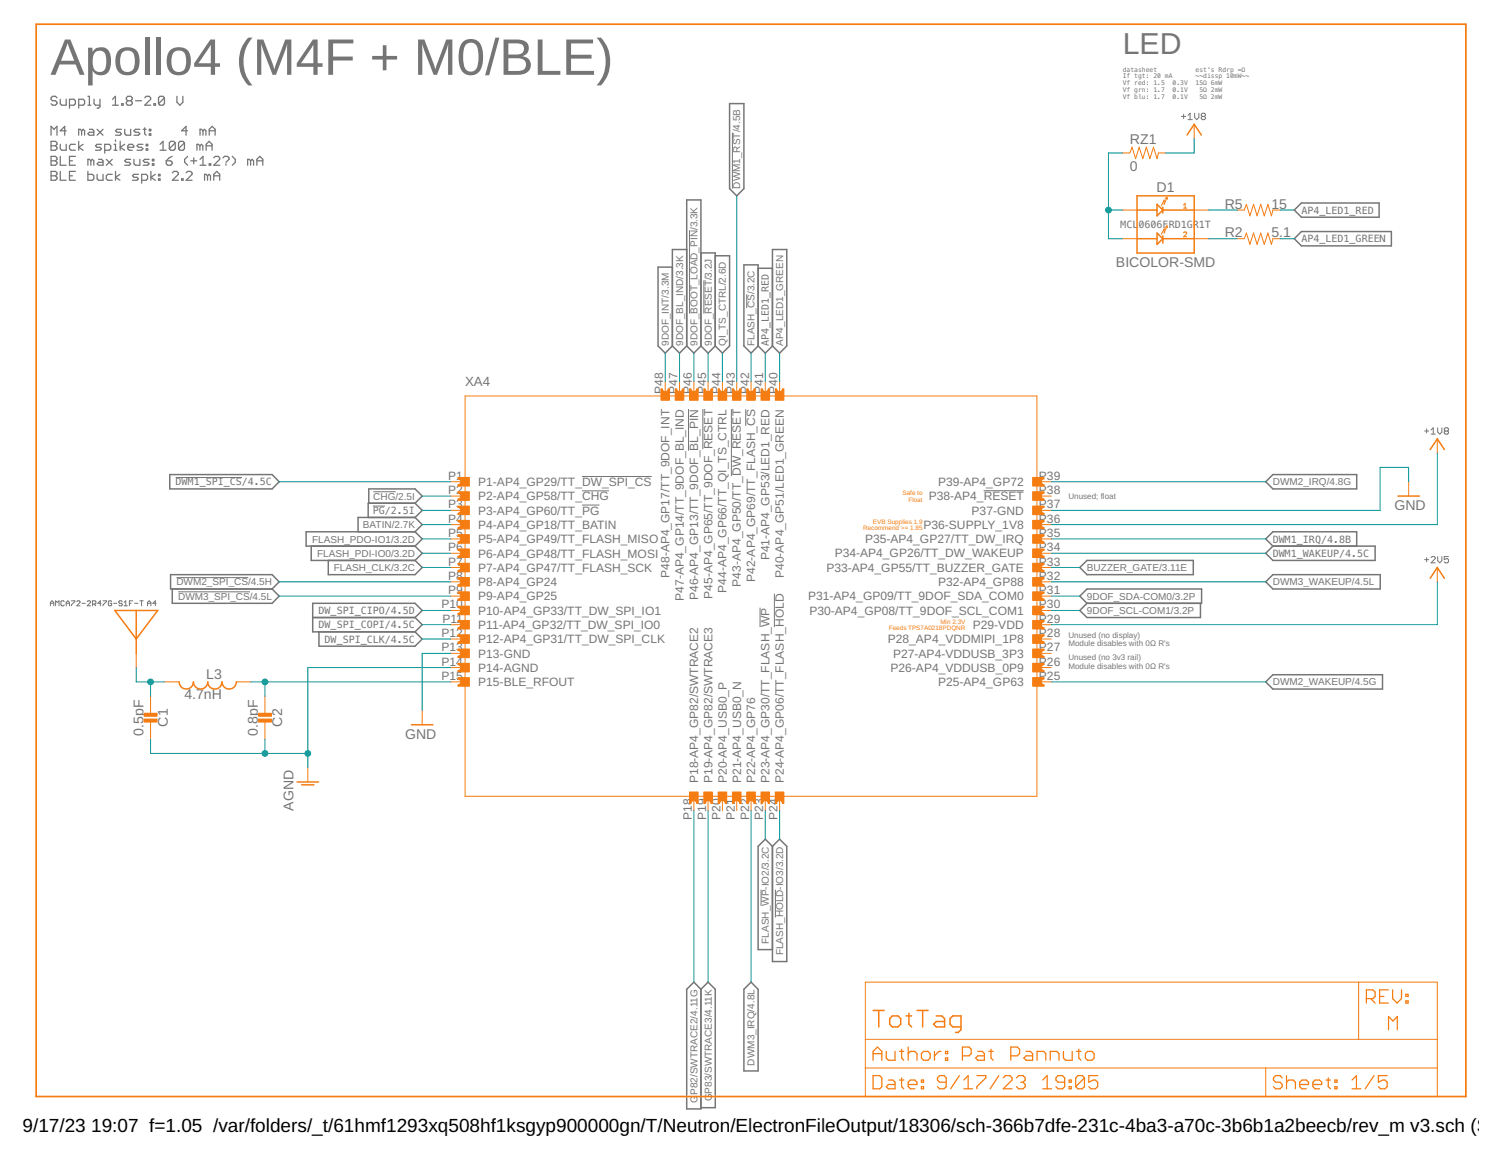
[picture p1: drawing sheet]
<svg xmlns="http://www.w3.org/2000/svg" width="279mm" height="216mm" viewBox="0 0 279 216" stroke-linecap="round" stroke-linejoin="round" font-family="sans-serif">
<g fill="none" stroke="#757575" stroke-width=".23">
<path d="M10.6 18.2l-.3-.3h-.5l-.3 .3v.3l.3 .3h.5l.3 .2v.3l-.3 .3h-.5l-.3-.3M11.2 18.5v.8l.3 .3h.8v-1.1M12.9 19.6h.9l.2-.3v-.5l-.2-.3h-.9v1.6M14.6 19.6h.9l.2-.3v-.5l-.2-.3h-.9v1.6M16.4 17.9h.2v1.7M16.4 19.6h.5M17.5 18.5v.8l.3 .3h.8M18.6 18.5v1.4l-.3 .2h-.2M20.9 19.6h1.1M20.9 18.5l.6-.6v1.7M22.6 19.3h.3v.3h-.3zM23.8 18.8l-.3-.3v-.3l.3-.3h.5l.3 .3v.3l-.3 .3"/>
<path d="M23.8 18.8h.5M23.8 18.8l-.3 .2v.3l.3 .3h.5l.3-.3v-.3l-.3-.2M25.2 18.8h1.1M26.9 18.2l.3-.3h.6l.2 .3v.3l-1.1 1.1h1.1M28.7 19.3h.2v.3h-.2zM30.6 18.2l-.3-.3h-.5l-.3 .3v1.1M30.6 18.2v1.1l-.3 .3h-.5l-.3-.3M30.6 18.2l-1.1 1.1M32.9 17.9v1.1l.6 .6 .5-.6v-1.1M9.5 25.2v-1.7l.6 .6 .5-.6v1.7M9.5 26.3h.8l.3 .3v.3l-.3 .2 .3 .3v.3l-.3 .3h-.8zM9.5 29.1h.8l.3 .3v.3l-.3 .2 .3 .3v.3l-.3 .3h-.8z"/>
<path d="M9.5 31.9h.8l.3 .3v.2l-.3 .3 .3 .3v.3l-.3 .2h-.8zM9.5 27.1h.8M9.5 29.9h.8M9.5 32.7h.8M11.2 26.9v.8l.3 .3h.8v-1.1M11.2 29.1v1.7h1.1M11.2 31.9v1.6h1.1M12.3 24.3h-1.1l.8-.8v1.7M12.9 29.9h.6M12.9 32.7h.6M14 26.9h-.8l-.3 .2v.6l.3 .3h.8M14 29.1h-1.1v1.7h1.1"/>
<path d="M14 31.9h-1.1v1.6h1.1M14.6 26.3v1.7M15.2 24.3l-.3-.2h-.3v1.1M15.2 24.3l.3-.2 .2 .2v.9M15.2 24.3v.9M15.5 26.9l-.9 .5 .9 .6M16.4 31.9v1.6h.8l.3-.2v-.6l-.3-.3h-.8M16.6 24.1h.6l.3 .2v.9h-.9l-.2-.3 .2-.3h.9M16.9 29.9l.3-.2 .3 .2v.9M16.9 29.9l-.3-.2h-.2v1.1M16.9 29.9v.9M18.1 24.1l1.1 1.1"/>
<path d="M18.1 32.4v.9l.3 .2h.8v-1.1M18.4 29.7h.5l.3 .2v.9h-.8l-.3-.3 .3-.3h.8M18.9 26.9h-.8l-.3 .2 .3 .3h.5l.3 .3-.3 .3h-.8M19.2 24.1l-1.1 1.1M19.5 28h.8l.3-.3v-.6l-.3-.2h-.8v1.6M19.8 29.7l1.1 1.1M20.9 29.7l-1.1 1.1M20.9 32.4h-.8l-.3 .3v.6l.3 .2h.8M21.2 26.9h.3v1.1M21.2 28h.6M21.5 26v.3M21.5 31.9v1.6"/>
<path d="M22.3 32.4l-.8 .6 .8 .5M22.4 26.3v1.7M22.6 24.1h-.8l-.3 .2 .3 .3h.5l.3 .3-.3 .3h-.8M23.2 26.9l-.8 .5 .8 .6M23.2 24.1v.8l.3 .3h.8v-1.1M23.8 27.4h1.1v-.3l-.3-.2h-.5l-.3 .2v.6l.3 .3h.5M24.3 29.7h-.8l-.3 .2 .3 .3h.5l.3 .3-.3 .3h-.8M24.9 29.7v.8l.3 .3h.8v-1.1M25.8 32.4h-.9l-.2 .3 .2 .3h.6l.3 .3-.3 .2h-.8M26 24.1h-.8l-.3 .2 .3 .3h.6l.2 .3-.2 .3h-.9M26.4 33.5h.8l.3-.2v-.6l-.3-.3h-.8v1.7M26.6 26.9h-.8l-.3 .2 .3 .3h.5l.3 .3-.3 .3h-.8"/>
<path d="M26.6 24.1h.6M26.9 23.8v1.1l.3 .3M27.2 27.7h.3v.3h-.3zM27.2 26.9h.3v.2h-.3zM27.7 29.7h-.8l-.3 .2 .3 .3h.6l.2 .3-.2 .3h-.9M27.8 24.1h.3v.2h-.3zM27.8 24.9h.3v.3h-.3zM28.1 31.9v1.6M28.4 30.5h.2v.3h-.2zM28.4 29.7h.2v.2h-.2zM28.9 32.4l-.8 .6 .8 .5M29.5 32.4h.3v.3h-.3z"/>
<path d="M29.5 33.3h.3v.2h-.3zM29.8 28h1.1M29.8 26.9l.6-.6v1.7M30.9 29.9h.9l.2 .3v.3l-.2 .3h-.6l-.3-.3zM32 29.1l-.5 .3-.6 .5M32.1 32.2l.3-.3h.5l.3 .3v.2l-1.1 1.1h1.1M32.6 26.6l-.3-.3h-.5l-.3 .3v1.1M32.6 26.6v1.1l-.3 .3h-.5l-.3-.3M32.6 26.6l-1.1 1.1M33.8 33.3h.3v.2h-.3zM34.3 26.6l-.2-.3h-.6l-.3 .3v1.1M34.3 26.6v1.1l-.2 .3h-.6l-.3-.3"/>
<path d="M34.3 26.6l-1.1 1.1M34.6 32.2l.3-.3h.6l.3 .3v.2l-1.2 1.1h1.2M34.9 24.3h-1.1l.8-.8v1.7M34.9 29.1l-.5 .6v.5l.5 .6M35.5 29.9h1.1M36.1 29.4v1.1M37.2 27.1v.9M37.2 27.1l-.3-.2h-.2v1.1M37.2 27.1l.3-.2 .3 .2v.9M37.2 29.7l.6-.6v1.7M37.2 30.8h1.1M37.8 24.3l-.3-.2h-.3v1.1"/>
<path d="M37.8 24.3v.9M37.8 24.3l.3-.2 .2 .2v.9M38.4 27.1h1.1M38.4 28v-1.1l.5-.6 .6 .6v1.1M38.6 32.7l.3-.3 .3 .3v.8M38.6 32.7l-.2-.3h-.3v1.1M38.6 32.7v.8M38.9 24.3h1.1M38.9 25.2v-1.1l.6-.6 .5 .6v1.1M38.9 30.5h.3v.3h-.3zM39.8 29.4l.3-.3h.5l.3 .3v.3l-1.1 1.1h1.1M39.8 33.5v-1.1l.5-.5 .6 .5v1.1"/>
<path d="M39.8 32.7h1.1M41.5 29.4l.3-.3h.6l.2 .3v.3l-.5 .5M42.1 30.5v.3M43.2 29.1l.6 .6v.5l-.6 .6M46.7 29.9l-.3-.2h-.3v1.1M46.7 29.9v.9M46.7 29.9l.2-.2 .3 .2v.9M47.8 29.9h1.1M47.8 30.8v-1.1l.6-.6 .5 .6v1.1"/>
</g>
<g fill="none" stroke="#757575" stroke-width=".19">
<path d="M136.3 24.7v10.4M219.9 21.7h.8M220.3 21.3v.8M221.1 21.5l.4-.4v1.2M221.1 22.3h.8M222.4 21.1v.8l.4 .4 .4-.4v-.8M223.8 21.7h.4M223.8 21.7l-.2 .2 .2 .4h.4l.2-.2-.2-.4M223.8 21.7l-.2-.2 .2-.4h.4l.2 .2v.2l-.2 .2M128.4 42.9v15.5M131 52.2v6.2M139 54.8v2.5"/>
<path d="M128.2 76.1v7.8M130.8 76.1v7.5M136.1 76.1v12.5M138.8 76.2v3.1M265.6 79.8v.8M267.6 79.6v.8l.4 .4 .4-.4v-.8M32.7 88.9h12.3M69.4 94.2h2.2M69.5 91.5h4.1M108.4 88.7h12.9M108.4 91.4h4.9M108.4 94h3.2"/>
<path d="M183.1 91.3h7.5M265.2 80.2h.7M266.4 80l.4-.4v1.2M266.4 80.8h.8M269 80.2h.4M269 80.2l-.2 .2 .2 .4h.4l.2-.2-.2-.4M269 80.2l-.2-.2 .2-.4h.4l.2 .2-.2 .4M9.4 112.8v-.7l.3-.3 .3 .3v.7M9.4 112.3h.6M10.4 112.8v-1l.3 .3 .3-.3v1M12 112l-.2-.2h-.3l-.2 .2v.6l.2 .2h.3l.2-.2M12.3 112.3h.6"/>
<path d="M12.3 112.8v-.7l.3-.3 .3 .3v.7M13.3 111.8h.6v.2l-.6 .6v.2M14.3 112l.1-.2h.4l.1 .2-.6 .8h.6M15.3 112.3h.6M16.2 112l.2-.2 .5 .2v.1l-.7 .7h.7M17.2 112.4h.5l.1-.1v-.3l-.1-.2h-.5v1M17.5 112.4l.3 .4M18.8 112.3h-.6l.5-.5v1M19.2 111.8h.6v.2l-.6 .6v.2M20.8 112l-.2-.2h-.3l-.1 .2v.6l.1 .2h.3l.2-.5h-.3M21.1 112.3h.7M22.8 112l-.2-.2h-.3l-.2 .2 .2 .3 .5 .1-.2 .4h-.3l-.2-.2"/>
<path d="M23.1 112.8h.6M23.1 112.1l.3-.3v1M24.1 112.3h.3M24.7 111.8h-.6v1M25.1 112.3h.6M26 111.8h.7M26.4 111.8v1M27.5 112.3h.6M27.5 112.8v-.7l.3-.3 .3 .3v.7M29.1 112.3h-.7l.5-.5v1M32.9 107.5h13.3M33.2 110.2h13.3"/>
<path d="M141.5 113.1v3.6M144.1 110.5v6.2M265.2 104.2h.7M265.6 103.8v.8M266.4 103.8l.2-.2h.4l.2 .2v.2l-.8 .8h.8M267.6 103.6v.8l.4 .4 .4-.4v-.8M269.6 103.6h-.8v.6l.4-.2 .4 .2v.4l-.2 .2h-.4l-.2-.2M141.7 165.6v3M144.3 165.6v5.2"/>
</g>
<g fill="none" stroke="#757575" stroke-width=".28">
<path d="M135.8 19.3h2.7v15.8l-1.4 1.3-1.3-1.3zM240.9 39.1l1.4-1.3h14.4v2.6h-14.4zM125.2 49.7h-2.7v14.7l1.3 1.3 1.4-1.3M127.8 46.4h-2.6v18M130.5 47.1h2.6v17.3M133.1 47.6h2.7v16.8l-1.3 1.3-1.4-1.3M138.5 49.3h2.6v15.1l-1.3 1.3-1.3-1.3zM141.1 49.9h2.7M143.8 46.4h2.7v18l-1.4 1.3-1.3-1.3zM240.9 44.4l1.4-1.3h16.7v2.7h-16.7zM125.2 64.4l1.3 1.3 1.3-1.3M127.8 64.4v-27.2h2.7v27.2"/>
<path d="M127.8 64.4l1.4 1.3 1.3-1.3M130.5 64.4l1.3 1.3 1.3-1.3M141.1 64.4l1.4 1.3 1.3-1.3M31.6 88.3h19.1l1.3 1.4-1.3 1.3h-19.1zM68.6 93.7v-2.7h8.7l1.3 1.3-1.3 1.4M77.3 96.3l1.3 1.3-1.3 1.4M77.3 99h-20.3v2.6h20.3M77.3 96.3h-10.6v2.7M77.3 93.7h-8.8v2.6M77.3 93.7l1.3 1.3-1.3 1.3M77.3 99l1.3 1.3-1.3 1.3M235.6 89.7l1.3-1.4h15.6v2.7h-15.6z"/>
<path d="M31.7 107h19l1.3 1.3-1.3 1.3h-19zM32.1 109.6v2.7h18.6l1.3-1.3-1.3-1.4M57.9 101.6v2.7h19.4M58.2 114.9h19.1M59.4 117.6v2.7h17.9l1.3-1.4-1.3-1.3M61.1 104.3v2.7h16.2l1.3-1.4-1.3-1.3M77.3 101.6l1.3 1.4-1.3 1.3M77.3 114.9l1.3-1.3-1.3-1.3h-19.1v5.3h19.1M77.3 114.9l1.3 1.4-1.3 1.3M201 105.6l1.3-1.3h19.8v2.7h-19.8zM201 111l1.3-1.4h21.4v2.7h-21.4zM202.3 112.3l-1.3 1.3 1.3 1.3h21.2v-2.6"/>
<path d="M235.6 108.3l1.3-1.3h20v2.6h-20zM235.6 103l1.3-1.4h19.1v2.7h-19.1zM236.9 101.6l-1.3-1.3 1.3-1.3h15.6v2.6M236.9 125.6h20.4v2.6h-20.4l-1.3-1.3zM143.8 157.5l-1.3-1.3-1.4 1.3v19.2h2.7M145.1 156.2l1.4 1.3v21.5h-2.7v-21.5zM127.8 184.1l1.4-1.3 1.3 1.3v22.3h-2.7zM130.5 184.1l1.3-1.3 1.3 1.3v22.1h-2.6M139.8 182.8l1.3 1.3v15.2h-2.6v-15.2z"/>
</g>
<path d="M6.7 4.5h266.2v199.6h-266.2z" fill="none" stroke="#f57c10" stroke-width=".32"/>
<g fill="none" stroke="#f57c10" stroke-width=".23">
<path d="M162.5 197.3v-1.6l.8-.8 .8 .8v1.6M162.5 196.1h1.6M165 195.7v1.2l.4 .4h1.2v-1.6M167.4 195.7h.8M167.8 195.3v1.6l.4 .4M169.1 196.1l.4-.4h.8l.4 .4v1.2M169.1 194.9v2.4M171.9 195.7h.8l.4 .4v.8l-.4 .4h-.8l-.4-.4v-.8zM173.9 195.7v1.6M175.2 195.7h-.4l-.9 .8M176 195.7h.4v.4h-.4zM176 196.9h.4v.4h-.4z"/>
<path d="M179.2 196.5h1.2l.4-.4v-.8l-.4-.4h-1.2v2.4M182 195.7h.8l.4 .4v1.2h-1.2l-.4-.4 .4-.4h1.2M184.1 195.7h.8M184.5 195.3v1.6l.4 .4M188.2 196.5h1.2l.4-.4v-.8l-.4-.4h-1.2v2.4M191 195.7h.8l.4 .4v1.2h-1.2l-.4-.4 .4-.4h1.2M193 197.3v-1.6h1.3l.4 .4v1.2M195.5 197.3v-1.6h1.2l.4 .4v1.2M198 195.7v1.2l.4 .4h1.2v-1.6M200.4 195.7h.8M200.8 195.3v1.6l.4 .4M202.4 195.7h.8l.5 .4v.8l-.5 .4h-.8l-.4-.4v-.8z"/>
<path d="M254.3 185.9h1.3l.4-.4v-.9l-.4-.4h-1.3v2.5M255.2 185.9l.8 .8M256.8 185.5h.8M258.4 184.2h-1.6v2.5h1.6M258.5 191.7v-2.5l.8 .8 .8-.8v2.5M259.2 184.2v1.7l.9 .8 .8-.8v-1.7M261.7 186.3h.4v.4h-.4zM261.7 185.1h.4v.4h-.4zM162.5 200.2h1.2l.4 .4v1.6l-.4 .4h-1.2zM165.4 201h.8l.4 .4v1.2h-1.2l-.4-.4 .4-.4h1.2M167.4 201h.8M167.8 200.6v1.6l.4 .4"/>
<path d="M169.1 201.8h1.6v-.4l-.4-.4h-.8l-.4 .4v.8l.4 .4h.8M171.5 202.2h.4v.4h-.4zM171.5 201h.4v.4h-.4zM176.1 201.4h-1.2l-.4-.4v-.4l.4-.4h.8l.4 .4v1.6l-.4 .4h-.8l-.4-.4M178.6 200.2l-1.6 2.4M179.4 202.6h1.6M179.4 201l.8-.8v2.4M181.8 200.2h1.7v.4l-1.7 1.6v.4M185.9 200.2l-1.6 2.4M186.8 200.6l.4-.4h.8l.4 .4v.4l-1.6 1.6h1.6M189.2 200.6l.4-.4h.8l.4 .4v.4l-.4 .4M190 201.4h.4"/>
<path d="M190.4 201.4l.4 .4v.4l-.4 .4h-.8l-.4-.4M194.1 202.6h1.6M194.1 201l.8-.8v2.4M198.2 201.4h-1.2l-.4-.4v-.4l.4-.4h.8l.4 .4v1.6l-.4 .4h-.8l-.4-.4M199 202.2h.4v.4h-.4zM199 201h.4v.4h-.4zM201.9 200.6v1.6l-.5 .4h-.8l-.4-.4M201.9 200.6l-.5-.4h-.8l-.4 .4v1.6M201.9 200.6l-1.7 1.6M204.3 200.2h-1.6v1.2l.8-.4h.4l.4 .4v.8l-.4 .4h-.8l-.4-.4M238.7 200.6l-.4-.4h-.9l-.4 .4v.4l.4 .4h.9l.4 .4v.4l-.4 .4h-.9l-.4-.4M239.5 201.4l.4-.4h.8l.4 .4v1.2"/>
<path d="M239.5 200.2v2.4M241.9 201.8h1.7v-.4l-.4-.4h-.8l-.5 .4v.8l.5 .4h.8M244.4 201.8h1.6v-.4l-.4-.4h-.8l-.4 .4v.8l.4 .4h.8M246.8 201h.8M247.2 200.6v1.6l.4 .4M248.5 202.2h.4v.4h-.4zM248.5 201h.4v.4h-.4zM251.7 202.6h1.6M251.7 201l.8-.8v2.4M255.8 200.2l-1.7 2.4M258.2 200.2h-1.6v1.2l.8-.4h.4l.4 .4v.8l-.4 .4h-.8l-.4-.4"/>
</g>
<g fill="none" stroke="#f57c10" stroke-width=".28">
<path d="M211.6 36.4h10.7v10.7h-10.7zM211.6 39.1h3.8M215.4 38l1.1 1.1-1.1 1.1zM216.5 39.1h5.8M216.5 38.6v1M221 25.1l1.3-2 1.3 2M211.6 44.4h3.8M215.4 43.4l1.1 1-1.1 1.1zM216.5 44.4h5.8M216.5 43.9v1.3M260.2 92.3h4M266.2 83.7l1.3-2 1.4 2"/>
<path d="M21.4 113.6h8l-4 5.3zM25.4 113.6v8M266.2 107.6l1.3-2 1.4 2M33.3 126.9a1.33 1.33 0 0 0 1.4 1.3 1.33 1.33 0 0 0 1.3-1.3 1.33 1.33 0 0 0 1.3 1.3 1.33 1.33 0 0 0 1.4-1.3 1.32 1.32 0 0 0 1.3 1.3 1.32 1.32 0 0 0 1.3-1.3 1.33 1.33 0 0 0 1.4 1.3 1.33 1.33 0 0 0 1.3-1.3M76.6 134.9h4M55.3 145.5h4M56.2 146.1h2.2M162.5 188.1h2.1M163.6 188.1v3M165.6 189.6l.5-.5h1.1l.5 .5v1l-.5 .5h-1.1l-.5-.5zM168.7 189.1h1M169.2 188.6v2l.5 .5"/>
<path d="M170.7 188.1h2.1M171.7 188.1v3M174.3 189.1h1l.5 .5v1.5h-1.5l-.5-.5 .5-.5h1.5M178.9 191.1h-1.5l-.6-.5v-1l.6-.5h1.5v2.5l-.5 .6h-.5"/>
</g>
<g fill="none" stroke="#f57c10" stroke-width=".19">
<path d="M209 39.1h2.6M209 28.5h1.3l.4-1.1 .7 2.1 .6-2.1 .7 2.1 .7-2.1 .6 2.1 .7-2.1 .7 2.1 .2-1h1.4M217.2 36.7l-.5 1.3v-.8l-.5 1.1M217.2 36.7l-.3 .3M217.2 36.7l.1 .4M220.3 38.2l.3-.3v.8M220.3 38.7h.6M222.3 39.1h2.7M222.3 23.1v2.7M230.3 39.1h1.3l.4-1.1 .7 2.2 .6-2.2 .7 2.2 .7-2.2 .6 2.2 .7-2.2 .7 2.2 .2-1.1h1.4M209 44.4h2.6M217.2 42l-.5 1.4v-.8l-.5 1"/>
<path d="M217.2 42l-.3 .3M217.2 42l.1 .4M220.3 43.3l.2-.1h.2l.2 .1-.6 .8h.6M222.3 44.4h2.7M230.3 44.4h1.3l.4-1 .7 2.1 .6-2.1 .7 2.1 .7-2.1 .6 2.1 .7-2.1 .7 2.1 .2-1.1h1.4M86.6 73.7h106.4v74.5h-106.4zM123.8 71v2.7M126.5 71v2.7M129.2 71v2.7M131.8 71v2.7M134.5 71v2.7M137.1 71v2.7"/>
<path d="M139.8 71v2.7M142.5 71v2.7M145.1 71v2.7M83.9 89.7h2.7M83.9 92.3h2.7M83.9 95h2.7M83.9 97.6h2.7M193 89.7h2.7M193 92.3h2.7M193 95h2.7M193 97.6h2.7M262.2 89.7v2.6"/>
<path d="M267.5 81.7v2.6M83.9 100.3h2.7M83.9 103h2.7M83.9 105.6h2.7M83.9 108.3h2.7M83.9 111h2.7M83.9 113.6h2.7M83.9 116.3h2.7M83.9 118.9h2.7M193 100.3h2.7M193 103h2.7M193 105.6h2.7"/>
<path d="M193 108.3h2.7M193 111h2.7M193 113.6h2.7M193 116.3h2.7M193 118.9h2.7M267.5 105.6v2.7M25.4 121.6v2.6M28 129.6v3.2M28 134.1v3.5M30.7 126.9h2.6M44 126.9h2.7M49.3 129.6v3.2"/>
<path d="M49.3 134.1v3.5M78.6 132.2v2.7M83.9 126.9h2.7M83.9 121.6h2.7M83.9 124.2h2.7M193 126.9h2.7M193 121.6h2.7M193 124.2h2.7M57.3 142.9v2.6M129.2 148.2v2.7M131.8 148.2v2.7M134.5 148.2v2.7"/>
<path d="M137.1 148.2v2.7M139.8 148.2v2.7M142.5 148.2v2.7M145.1 148.2v2.7M161.1 182.8h106.4v21.3h-106.4zM161.1 198.8h106.4M161.1 193.4h106.4M235.6 198.8v5.3M252.9 182.8v10.6"/>
</g>
<g fill="#f57c10" stroke="#f57c10" stroke-width=".19">
<path d="M48.1 132.8h2.4v.5h-2.4z"/>
<path d="M48.1 133.8h2.4v.6h-2.4z"/>
<path d="M26.8 132.8h2.4v.5h-2.4z"/>
<path d="M26.8 133.8h2.4v.6h-2.4z"/>
</g>
<g fill="#f57c10" stroke="#f57c10" stroke-width=".19">
<path d="M85.2 88.9h2.2v1.6h-2.2v-.3a.53 .53 0 0 0 .6-.5 .53 .53 0 0 0-.6-.6z" fill-rule="evenodd"/>
<path d="M85.2 91.5h2.2v1.6h-2.2v-.2a.53 .53 0 0 0 .6-.6 .53 .53 0 0 0-.6-.5z" fill-rule="evenodd"/>
<path d="M85.2 94.2h2.2v1.6h-2.2v-.3a.53 .53 0 0 0 .6-.5 .53 .53 0 0 0-.6-.5z" fill-rule="evenodd"/>
<path d="M85.2 96.8h2.2v1.6h-2.2v-.2a.53 .53 0 0 0 .6-.6 .53 .53 0 0 0-.6-.5z" fill-rule="evenodd"/>
<path d="M85.2 99.5h2.2v1.6h-2.2v-.3a.53 .53 0 0 0 .6-.5 .53 .53 0 0 0-.6-.5z" fill-rule="evenodd"/>
<path d="M85.2 102.2h2.2v1.6h-2.2v-.3a.53 .53 0 0 0 .6-.5 .53 .53 0 0 0-.6-.6z" fill-rule="evenodd"/>
<path d="M85.2 104.8h2.2v1.6h-2.2v-.2a.53 .53 0 0 0 .6-.6 .53 .53 0 0 0-.6-.5z" fill-rule="evenodd"/>
<path d="M85.2 107.5h2.2v1.6h-2.2v-.3a.53 .53 0 0 0 .6-.5 .53 .53 0 0 0-.6-.5z" fill-rule="evenodd"/>
<path d="M85.2 110.2h2.2v1.6h-2.2v-.3a.53 .53 0 0 0 .6-.5 .53 .53 0 0 0-.6-.6z" fill-rule="evenodd"/>
<path d="M85.2 112.8h2.2v1.6h-2.2v-.3a.53 .53 0 0 0 .6-.5 .53 .53 0 0 0-.6-.5z" fill-rule="evenodd"/>
<path d="M85.2 115.5h2.2v1.6h-2.2v-.3a.53 .53 0 0 0 .6-.5 .53 .53 0 0 0-.6-.6z" fill-rule="evenodd"/>
<path d="M85.2 118.1h2.2v1.6h-2.2v-.2a.53 .53 0 0 0 .6-.6 .53 .53 0 0 0-.6-.5z" fill-rule="evenodd"/>
<path d="M85.2 120.8h2.2v1.6h-2.2v-.3a.53 .53 0 0 0 .6-.5 .53 .53 0 0 0-.6-.5z" fill-rule="evenodd"/>
<path d="M85.2 123.5h2.2v1.6h-2.2v-.3a.53 .53 0 0 0 .6-.5 .53 .53 0 0 0-.6-.6z" fill-rule="evenodd"/>
<path d="M85.2 126.1h2.2v1.6h-2.2v-.2a.53 .53 0 0 0 .6-.6 .53 .53 0 0 0-.6-.5z" fill-rule="evenodd"/>
<path d="M128.4 147.4h1.5v2.1h-.2a.53 .53 0 0 0-.5-.5 .53 .53 0 0 0-.6 .5h-.2z" fill-rule="evenodd"/>
<path d="M131 147.4h1.6v2.1h-.3a.53 .53 0 0 0-.5-.5 .53 .53 0 0 0-.5 .5h-.3z" fill-rule="evenodd"/>
<path d="M133.7 147.4h1.6v2.1h-.3a.53 .53 0 0 0-.5-.5 .53 .53 0 0 0-.6 .5h-.2z" fill-rule="evenodd"/>
<path d="M136.3 147.4h1.6v2.1h-.2a.53 .53 0 0 0-.6-.5 .53 .53 0 0 0-.5 .5h-.3z" fill-rule="evenodd"/>
<path d="M139 147.4h1.6v2.1h-.3a.53 .53 0 0 0-.5-.5 .53 .53 0 0 0-.5 .5h-.3z" fill-rule="evenodd"/>
<path d="M141.7 147.4h1.6v2.1h-.3a.53 .53 0 0 0-.5-.5 .53 .53 0 0 0-.6 .5h-.2z" fill-rule="evenodd"/>
<path d="M144.3 147.4h1.6v2.1h-.2a.53 .53 0 0 0-.6-.5 .53 .53 0 0 0-.5 .5h-.3z" fill-rule="evenodd"/>
<path d="M192.2 123.5h2.2v.2a.53 .53 0 0 0-.6 .6 .53 .53 0 0 0 .6 .5v.3h-2.2z" fill-rule="evenodd"/>
<path d="M192.2 120.8h2.2v.3a.53 .53 0 0 0-.6 .5 .53 .53 0 0 0 .6 .5v.3h-2.2z" fill-rule="evenodd"/>
<path d="M192.2 118.1h2.2v.3a.53 .53 0 0 0-.6 .5 .53 .53 0 0 0 .6 .6v.2h-2.2z" fill-rule="evenodd"/>
<path d="M192.2 115.5h2.2v.2a.53 .53 0 0 0-.6 .6 .53 .53 0 0 0 .6 .5v.3h-2.2z" fill-rule="evenodd"/>
<path d="M192.2 112.8h2.2v.3a.53 .53 0 0 0-.6 .5 .53 .53 0 0 0 .6 .5v.3h-2.2z" fill-rule="evenodd"/>
<path d="M192.2 110.2h2.2v.2a.53 .53 0 0 0-.6 .6 .53 .53 0 0 0 .6 .5v.3h-2.2z" fill-rule="evenodd"/>
<path d="M192.2 107.5h2.2v.3a.53 .53 0 0 0-.6 .5 .53 .53 0 0 0 .6 .5v.3h-2.2z" fill-rule="evenodd"/>
<path d="M192.2 104.8h2.2v.3a.53 .53 0 0 0-.6 .5 .53 .53 0 0 0 .6 .6v.2h-2.2z" fill-rule="evenodd"/>
<path d="M192.2 102.2h2.2v.2a.53 .53 0 0 0-.6 .6 .53 .53 0 0 0 .6 .5v.3h-2.2z" fill-rule="evenodd"/>
<path d="M192.2 99.5h2.2v.3a.53 .53 0 0 0-.6 .5 .53 .53 0 0 0 .6 .5v.3h-2.2z" fill-rule="evenodd"/>
<path d="M192.2 126.1h2.2v.3a.53 .53 0 0 0-.6 .5 .53 .53 0 0 0 .6 .6v.2h-2.2z" fill-rule="evenodd"/>
<path d="M192.2 88.9h2.2v.2a.53 .53 0 0 0-.6 .6 .53 .53 0 0 0 .6 .5v.3h-2.2z" fill-rule="evenodd"/>
<path d="M192.2 91.5h2.2v.3a.53 .53 0 0 0-.6 .5 .53 .53 0 0 0 .6 .6v.2h-2.2z" fill-rule="evenodd"/>
<path d="M192.2 96.8h2.2v.3a.53 .53 0 0 0-.6 .5 .53 .53 0 0 0 .6 .6v.2h-2.2z" fill-rule="evenodd"/>
<path d="M192.2 94.2h2.2v.3a.53 .53 0 0 0-.6 .5 .53 .53 0 0 0 .6 .5v.3h-2.2z" fill-rule="evenodd"/>
<path d="M144.3 72.4h.3a.53 .53 0 0 0 .5 .5 .53 .53 0 0 0 .6-.5h.2v2.1h-1.6z" fill-rule="evenodd"/>
<path d="M141.7 72.4h.2a.53 .53 0 0 0 .6 .5 .53 .53 0 0 0 .5-.5h.3v2.1h-1.6z" fill-rule="evenodd"/>
<path d="M139 72.4h.3a.53 .53 0 0 0 .5 .5 .53 .53 0 0 0 .5-.5h.3v2.1h-1.6z" fill-rule="evenodd"/>
<path d="M133.7 72.4h.2a.53 .53 0 0 0 .6 .5 .53 .53 0 0 0 .5-.5h.3v2.1h-1.6z" fill-rule="evenodd"/>
<path d="M131 72.4h.3a.53 .53 0 0 0 .5 .5 .53 .53 0 0 0 .5-.5h.3v2.1h-1.6z" fill-rule="evenodd"/>
<path d="M128.4 72.4h.2a.53 .53 0 0 0 .6 .5 .53 .53 0 0 0 .5-.5h.2v2.1h-1.5z" fill-rule="evenodd"/>
<path d="M125.7 72.4h.3a.53 .53 0 0 0 .5 .5 .53 .53 0 0 0 .5-.5h.3v2.1h-1.6z" fill-rule="evenodd"/>
<path d="M136.3 72.4h.3a.53 .53 0 0 0 .5 .5 .53 .53 0 0 0 .6-.5h.2v2.1h-1.6z" fill-rule="evenodd"/>
<path d="M123 72.4h.3a.53 .53 0 0 0 .5 .5 .53 .53 0 0 0 .6-.5h.2v2.1h-1.6z" fill-rule="evenodd"/>
</g>
<g fill="none" stroke="#009292" stroke-width=".19">
<path d="M137.1 36.4v34.6M206.3 39.1h2.7M209 28.5h-2.7v15.9h2.7M222.3 25.8v2.7h-5.3M225 39.1h5.3M238.3 39.1h2.6M225 44.4h5.3M238.3 44.4h2.6M123.8 65.7v5.3M126.5 65.7v5.3M129.2 65.7v5.3M131.8 65.7v5.3"/>
<path d="M134.5 65.7v5.3M139.8 65.7v5.3M142.5 65.7v5.3M145.1 65.7v5.3M52 89.7h31.9M78.6 95h5.3M78.6 97.6h5.3M78.6 92.3h5.3M195.7 89.7h39.9M262.2 89.7v-2.7h-5.3v8h-61.2M267.5 84.3v13.3h-71.8M52 108.3h31.9"/>
<path d="M52 111h31.9M78.6 105.6h5.3M78.6 103h5.3M78.6 100.3h5.3M78.6 113.6h5.3M78.6 118.9h5.3M78.6 116.3h5.3M195.7 108.3h39.9M195.7 105.6h5.3M195.7 103h39.9M195.7 100.3h39.9M195.7 111h5.3"/>
<path d="M195.7 113.6h5.3M267.5 108.3v8h-71.8M25.4 124.2v2.7h5.3M28 126.9v2.7M28 137.6v2.6h29.3M46.7 126.9h37.2M49.3 126.9v2.7M49.3 137.6v2.6M83.9 121.6h-5.3v10.6M83.9 124.2h-26.6v18.7M195.7 126.9h39.9M129.2 150.9v31.9"/>
<path d="M131.8 150.9v31.9M139.8 150.9v31.9M142.5 150.9v5.3M145.1 150.9v5.3"/>
</g>
<g fill="#009292" stroke="#009292" stroke-width=".19">
<circle cx="28" cy="126.9" r=".53"/>
<circle cx="49.3" cy="126.9" r=".53"/>
<circle cx="206.3" cy="39.1" r=".53"/>
<circle cx="57.3" cy="140.2" r=".53"/>
<circle cx="49.3" cy="140.2" r=".53"/>
</g>
<text font-size="9.5" fill="#757575" x="9.4" y="13.9">Apollo4 (M4F + M0/BLE)</text>
<text font-size="5.6" fill="#757575" x="209" y="10.1">LED</text>
<g font-size="3.5">
<text x="4.2" y="210.7">9/17/23</text>
<text x="17" y="210.7">19:07 f=1.05 /var/folders/_t/61hmf1293xq508hf1ksgyp900000gn/T/Neutron/ElectronFileOutput/18306/sch-366b7dfe-231c-4ba3-a70c-3b6b1a2beecb/rev_m v3.sch (She</text>
</g>
<g font-size="2.6" fill="#757575">
<text x="210.3" y="26.9">RZ1</text>
<text x="210.3" y="31.9">0</text>
<text x="215.3" y="35.6">D1</text>
<text x="228" y="38.8">R5</text>
<text x="236.7" y="38.8">15</text>
<text x="228" y="44.1">R2</text>
<text x="236.7" y="44.2">5.1</text>
<text x="207.7" y="49.7">BICOLOR-SMD</text>
<text x="259.6" y="95">GND</text>
<text x="34.3" y="130.1">4.7nH</text>
<text x="38.4" y="126.4">L3</text>
<text x="26.7" y="136.9" transform="rotate(-90 26.7 136.9)">0.5pF</text>
<text x="31.2" y="135.2" transform="rotate(-90 31.2 135.2)">C1</text>
<text x="48" y="136.9" transform="rotate(-90 48 136.9)">0.8pF</text>
<text x="52.5" y="135.2" transform="rotate(-90 52.5 135.2)">C2</text>
<text x="75.4" y="137.6">GND</text>
<text x="54.6" y="150.9" transform="rotate(-90 54.6 150.9)">AGND</text>
</g>
<text font-size="2.5" fill="#757575" x="86.6" y="71.9">XA4</text>
<g font-size="2.2" fill="#757575">
<text x="123.5" y="73.3" transform="rotate(-90 123.5 73.3)">P48</text>
<text x="126.1" y="73.3" transform="rotate(-90 126.1 73.3)">P47</text>
<text x="128.8" y="73.3" transform="rotate(-90 128.8 73.3)">P46</text>
<text x="131.4" y="73.3" transform="rotate(-90 131.4 73.3)">P45</text>
<text x="134.1" y="73.3" transform="rotate(-90 134.1 73.3)">P44</text>
<text x="136.8" y="73.3" transform="rotate(-90 136.8 73.3)">P43</text>
<text x="139.4" y="73.3" transform="rotate(-90 139.4 73.3)">P42</text>
<text x="142.1" y="73.3" transform="rotate(-90 142.1 73.3)">P41</text>
<text x="144.7" y="73.3" transform="rotate(-90 144.7 73.3)">P40</text>
<text x="83.4" y="89.3">P1</text>
<text x="193.4" y="89.3">P39</text>
<text x="83.4" y="92">P2</text>
<text x="83.4" y="94.6">P3</text>
<text x="89" y="90.5">P1-AP4_GP29/TT_DW_SPI_CS</text>
<text x="89" y="93.1">P2-AP4_GP58/TT_CHG</text>
<text x="89" y="95.8">P3-AP4_GP60/TT_PG</text>
<text x="172.9" y="93.1">P38-AP4_RESET</text>
<text x="174.6" y="90.5">P39-AP4_GP72</text>
<text x="180.9" y="95.8">P37-GND</text>
<text x="193.4" y="92">P38</text>
<text x="193.4" y="94.6">P37</text>
<text x="83.4" y="97.3">P4</text>
<text x="83.4" y="99.9">P5</text>
<text x="89" y="98.4">P4-AP4_GP18/TT_BATIN</text>
<text x="89" y="101.1">P5-AP4_GP49/TT_FLASH_MISO</text>
<text x="161" y="101.1">P35-AP4_GP27/TT_DW_IRQ</text>
<text x="171.9" y="98.4">P36-SUPPLY_1V8</text>
<text x="193.4" y="99.9">P35</text>
<text x="193.4" y="97.3">P36</text>
<text x="83.4" y="102.6">P6</text>
<text x="83.4" y="105.3">P7</text>
<text x="83.4" y="107.9">P8</text>
<text x="89" y="103.8">P6-AP4_GP48/TT_FLASH_MOSI</text>
<text x="89" y="106.4">P7-AP4_GP47/TT_FLASH_SCK</text>
<text x="124.6" y="107.6" transform="rotate(-90 124.6 107.6)">P48-AP4_GP17/TT_9DOF_INT</text>
<text x="143.2" y="104.3" transform="rotate(-90 143.2 104.3)">P41-AP4_GP53/LED1_RED</text>
<text x="145.9" y="107.6" transform="rotate(-90 145.9 107.6)">P40-AP4_GP51/LED1_GREEN</text>
<text x="153.8" y="106.4">P33-AP4_GP55/TT_BUZZER_GATE</text>
<text x="155.4" y="103.8">P34-AP4_GP26/TT_DW_WAKEUP</text>
<text x="193.4" y="107.9">P32</text>
<text x="193.4" y="105.3">P33</text>
<text x="193.4" y="102.6">P34</text>
<text x="82.2" y="113.2">P10</text>
<text x="83.4" y="110.6">P9</text>
<text x="89" y="109.1">P8-AP4_GP24</text>
<text x="89" y="111.8">P9-AP4_GP25</text>
<text x="127.3" y="111.8" transform="rotate(-90 127.3 111.8)">P47-AP4_GP14/TT_9DOF_BL_IND</text>
<text x="129.9" y="111.7" transform="rotate(-90 129.9 111.7)">P46-AP4_GP13/TT_9DOF_BL_PIN</text>
<text x="132.6" y="111.4" transform="rotate(-90 132.6 111.4)">P45-AP4_GP65/TT_9DOF_RESET</text>
<text x="135.3" y="110.3" transform="rotate(-90 135.3 110.3)">P44-AP4_GP66/TT_QI_TS_CTRL</text>
<text x="137.9" y="109.2" transform="rotate(-90 137.9 109.2)">P43-AP4_GP50/TT_DW_RESET</text>
<text x="140.6" y="108.3" transform="rotate(-90 140.6 108.3)">P42-AP4_GP69/TT_FLASH_CS</text>
<text x="150.4" y="111.7">P31-AP4_GP09/TT_9DOF_SDA_COM0</text>
<text x="174.6" y="109.1">P32-AP4_GP88</text>
<text x="193.4" y="113.2">P30</text>
<text x="193.4" y="110.6">P31</text>
<text x="82.2" y="118.6">P12</text>
<text x="82.4" y="115.9">P11</text>
<text x="89" y="114.4">P10-AP4_GP33/TT_DW_SPI_IO1</text>
<text x="89" y="117.1">P11-AP4_GP32/TT_DW_SPI_IO0</text>
<text x="89" y="119.7">P12-AP4_GP31/TT_DW_SPI_CLK</text>
<text x="150.7" y="114.4">P30-AP4_GP08/TT_9DOF_SCL_COM1</text>
<text x="165.3" y="119.7">P28_AP4_VDDMIPI_1P8</text>
<text x="181.1" y="117.1">P29-VDD</text>
<text x="193.4" y="118.6">P28</text>
<text x="193.4" y="115.9">P29</text>
<text x="82.2" y="121.2">P13</text>
<text x="82.2" y="123.9">P14</text>
<text x="89" y="122.4">P13-GND</text>
<text x="89" y="125.1">P14-AGND</text>
<text x="165.8" y="125">P26-AP4_VDDUSB_0P9</text>
<text x="166.3" y="122.4">P27-AP4-VDDUSB_3P3</text>
<text x="193.4" y="123.9">P26</text>
<text x="193.4" y="121.2">P27</text>
<text x="82.2" y="126.5">P15</text>
<text x="89" y="127.7">P15-BLE_RFOUT</text>
<text x="174.6" y="127.7">P25-AP4_GP63</text>
<text x="193.4" y="126.5">P25</text>
<text x="129.9" y="145.8" transform="rotate(-90 129.9 145.8)">P18-AP4_GP82/SWTRACE2</text>
<text x="132.6" y="145.8" transform="rotate(-90 132.6 145.8)">P19-AP4_GP82/SWTRACE3</text>
<text x="135.3" y="145.8" transform="rotate(-90 135.3 145.8)">P20-AP4_USB0_P</text>
<text x="137.9" y="145.8" transform="rotate(-90 137.9 145.8)">P21-AP4_USB0_N</text>
<text x="140.6" y="145.8" transform="rotate(-90 140.6 145.8)">P22-AP4_GP76</text>
<text x="143.3" y="145.8" transform="rotate(-90 143.3 145.8)">P23-AP4_GP30/TT_FLASH_WP</text>
<text x="145.9" y="145.8" transform="rotate(-90 145.9 145.8)">P24-AP4_GP06/TT_FLASH_HOLD</text>
<text x="128.8" y="152.6" transform="rotate(-90 128.8 152.6)">P18</text>
<text x="131.4" y="152.6" transform="rotate(-90 131.4 152.6)">P19</text>
<text x="134.1" y="152.6" transform="rotate(-90 134.1 152.6)">P20</text>
<text x="136.8" y="152.6" transform="rotate(-90 136.8 152.6)">P21</text>
<text x="139.4" y="152.6" transform="rotate(-90 139.4 152.6)">P22</text>
<text x="142.1" y="152.6" transform="rotate(-90 142.1 152.6)">P23</text>
<text x="144.7" y="152.6" transform="rotate(-90 144.7 152.6)">P24</text>
</g>
<g font-size="1.9" fill="#757575">
<text x="137.8" y="35.1" transform="rotate(-90 137.8 35.1)">DWM1_RST/4.5B</text>
<text x="242.3" y="39.8">AP4_LED1_RED</text>
<text x="208.6" y="42.4">MCL</text>
<text x="211.9" y="42.4">0606FRD1GR1T</text>
<text x="242.3" y="45.1">AP4_LED1_GREEN</text>
<text x="124.5" y="64.4" transform="rotate(-90 124.5 64.4)">9DOF_INT/3.3M</text>
<text x="127.2" y="64.4" transform="rotate(-90 127.2 64.4)">9DOF_BL_IND/3.3K</text>
<text x="129.8" y="64.4" transform="rotate(-90 129.8 64.4)">9DOF_BOOT_LOAD_PIN/3.3K</text>
<text x="132.5" y="64.4" transform="rotate(-90 132.5 64.4)">9DOF_RESET/3.2J</text>
<text x="135.1" y="64.4" transform="rotate(-90 135.1 64.4)">QI_TS_CTRL/2.6D</text>
<text x="140.5" y="64.4" transform="rotate(-90 140.5 64.4)">FLASH_CS/3.2C</text>
<text x="143.1" y="64.4" transform="rotate(-90 143.1 64.4)">AP4_LED1_RED</text>
<text x="145.8" y="64.4" transform="rotate(-90 145.8 64.4)">AP4_LED1_GREEN</text>
<text x="32.7" y="90.3">DWM1_SPI_CS/4.5C</text>
<text x="69.4" y="95.7">PG/2.5I</text>
<text x="69.5" y="93">CHG/2.5I</text>
<text x="236.9" y="90.3">DWM2_IRQ/4.8G</text>
<text x="58.1" y="101">FLASH_PDO-IO1/3.2D</text>
<text x="67.6" y="98.3">BATIN/2.7K</text>
<text x="236.9" y="101">DWM1_IRQ/4.8B</text>
<text x="59" y="103.6">FLASH_PDI-IO0/3.2D</text>
<text x="62.1" y="106.3">FLASH_CLK/3.2C</text>
<text x="202.3" y="106.3">BUZZER_GATE/3.11E</text>
<text x="236.9" y="103.6">DWM1_WAKEUP/4.5C</text>
<text x="32.8" y="109">DWM2_SPI_CS/4.5H</text>
<text x="33.2" y="111.6">DWM3_SPI_CS/4.5L</text>
<text x="202.3" y="111.6">9DOF_SDA-COM0/3.2P</text>
<text x="236.9" y="109">DWM3_WAKEUP/4.5L</text>
<text x="59.3" y="116.9">DW_SPI_COPI/4.5C</text>
<text x="59.3" y="114.3">DW_SPI_CIPO/4.5D</text>
<text x="60.4" y="119.6">DW_SPI_CLK/4.5C</text>
<text x="202.3" y="114.3">9DOF_SCL-COM1/3.2P</text>
<text x="236.9" y="127.6">DWM2_WAKEUP/4.5G</text>
<text x="143.1" y="175.6" transform="rotate(-90 143.1 175.6)">FLASH_WP-IO2/3.2C</text>
<text x="145.8" y="177.8" transform="rotate(-90 145.8 177.8)">FLASH_HOLD-IO3/3.2D</text>
<text x="129.8" y="203.8" transform="rotate(-90 129.8 203.8)">P82/SWTRACE2/4.11G</text>
<text x="132.5" y="203.6" transform="rotate(-90 132.5 203.6)">P83/SWTRACE3/4.11K</text>
<text x="140.5" y="198.3" transform="rotate(-90 140.5 198.3)">DWM3_IRQ/4.8L</text>
<text x="129.8" y="205.2" transform="rotate(-90 129.8 205.2)">G</text>
<text x="132.5" y="205" transform="rotate(-90 132.5 205)">G</text>
</g>
<g font-size="1.5" fill="#757575">
<text x="198.9" y="92.9">Unused; float</text>
<text x="198.9" y="118.7">Unused (no display)</text>
<text x="198.9" y="122.9">Unused (no 3v3 rail)</text>
<text x="198.9" y="124.5">Module disables with 0Ω R's</text>
<text x="198.9" y="120.2">Module disables with 0Ω R's</text>
</g>
<g font-size="1.2" fill="#757575">
<text x="209" y="13.3">datasheet</text>
<text x="209" y="14.6">If tgt: 20 mA</text>
<text x="209" y="15.9">Vf red: 1.5</text>
<text x="209" y="17.1">Vf grn: 1.7</text>
<text x="218.3" y="15.9">0.3V</text>
<text x="218.3" y="17.1">0.1V</text>
<text x="222.5" y="13.3">est's Rdrp =Ω</text>
<text x="222.5" y="14.6">~~dissp 10mW~~</text>
<text x="222.5" y="15.9">15Ω 6mW</text>
<text x="223.3" y="17.1">5Ω 2mW</text>
<text x="209" y="18.4">Vf blu: 1.7</text>
<text x="218.3" y="18.4">0.1V</text>
<text x="223.3" y="18.4">5Ω 2mW</text>
</g>
<g font-size="1.2" fill="#f57c10">
<text x="168" y="92.1">Safe to</text>
<text x="169.1" y="93.4">Float</text>
<text x="160.7" y="98.7">Recommend &gt;= 1.85</text>
<text x="162.5" y="97.4">EVB Supplies 1.9</text>
<text x="165.4" y="117.3">Feeds TPS7A0218PDQNR</text>
<text x="175" y="116.1">Min 2.3V</text>
</g>
</svg>
